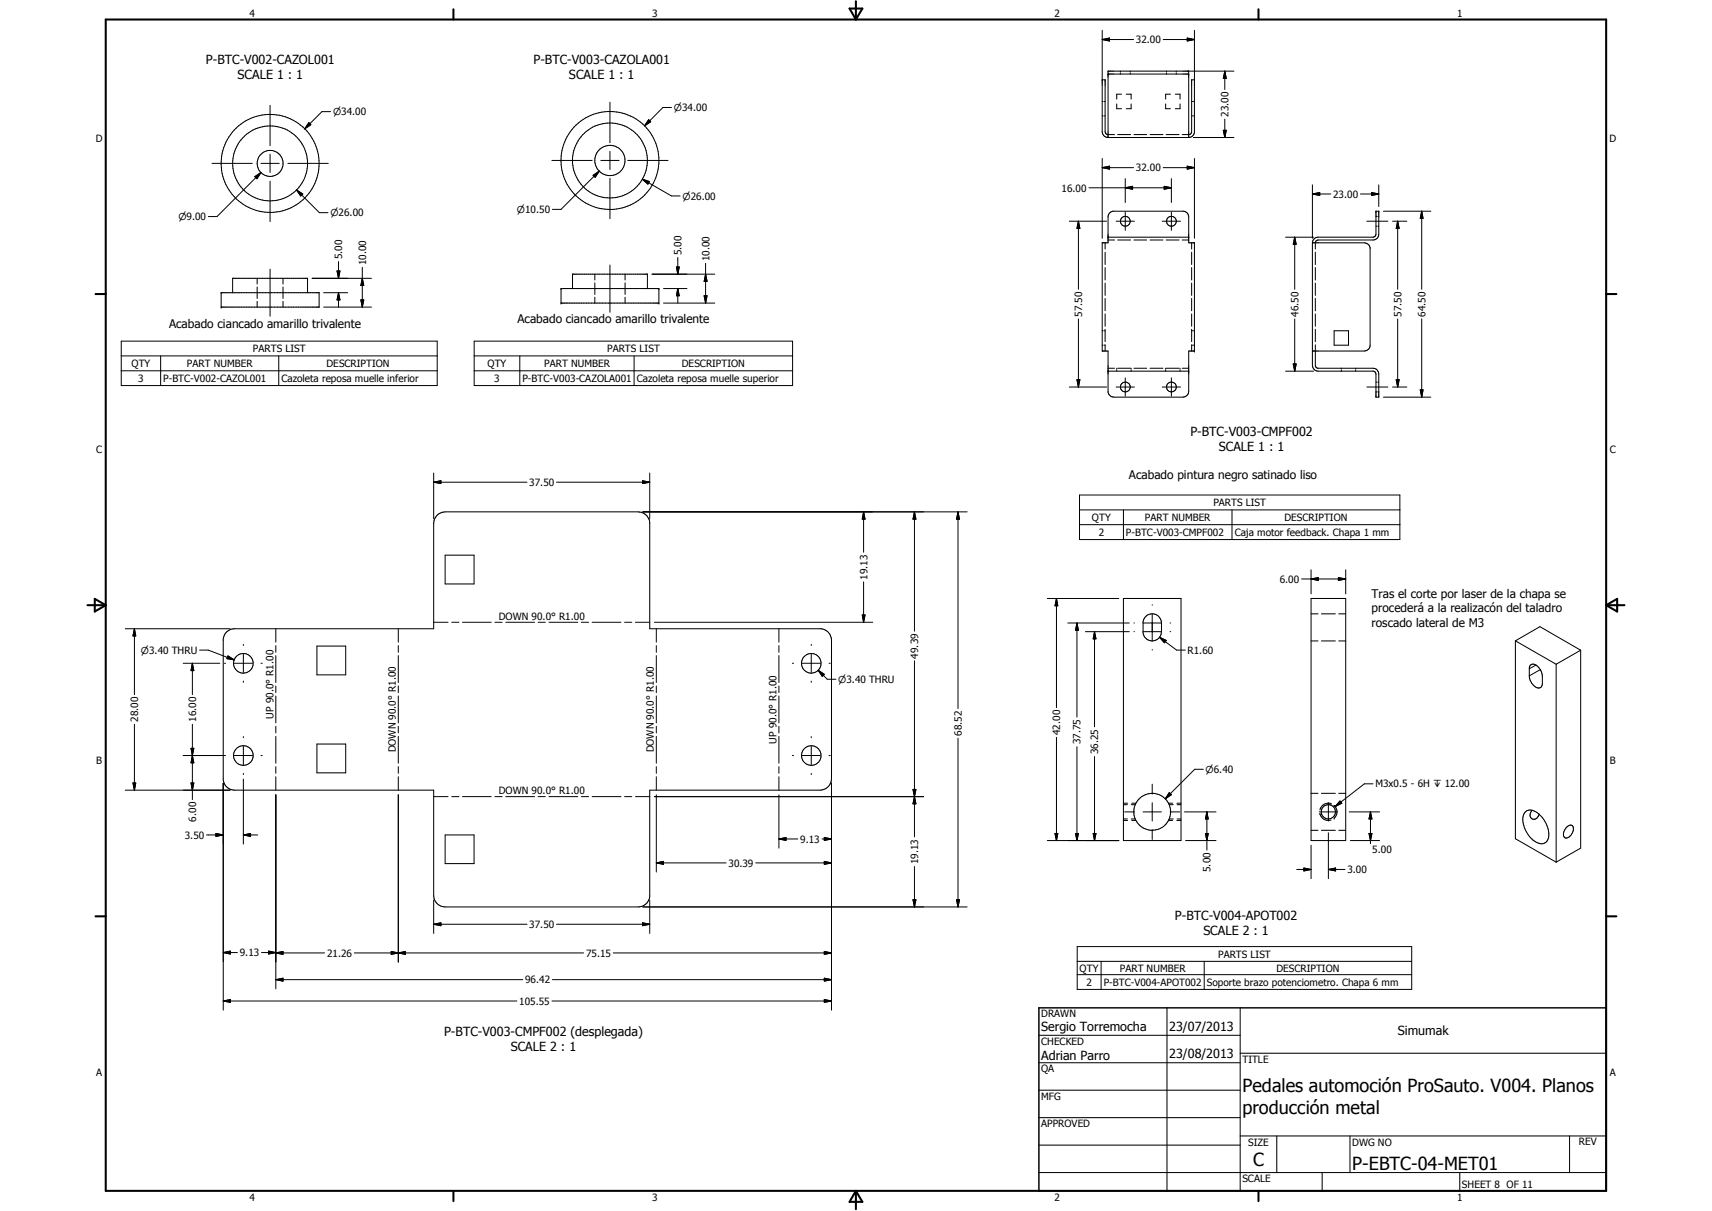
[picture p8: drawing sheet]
<svg xmlns="http://www.w3.org/2000/svg" width="594mm" height="420mm" viewBox="0 0 594 420" stroke-linecap="round" stroke-linejoin="round" font-family="sans-serif">
<g fill="none" stroke="#000" stroke-width=".35">
<path d="M382.5 13.7l2.5-.5v1zM382.5 10.5v35.2a2.09 2.09 0 0 0 2 2M382.5 13.7h10.9M403.6 13.7h10.9M412 13.2l2.5 .5-2.5 .5zM414.5 10.5v35.6a2.07 2.07 0 0 1-2 1.6M93.7 36.5v14M114.7 38.7h-3l-6 6M211.7 35.5v14M233 37.3h-3l-6.3 6.3M382.5 27.7h1v18.2l.2 .5 .6 .3h2.5M382.5 35.2h.3"/>
<path d="M383.2 35.2h.3M384.5 25.7h28M387.5 36.1v1.6h1.7M388.8 24.7v.3M388.8 25.4v.3M389.2 32.7h-1.7v1.7M390.8 32.7h1.7v1.7M392.2 24.7v.3M392.2 25.4v.3M392.5 36.1v1.6h-1.7M404.5 36.1v1.6h1.6M404.8 24.7v.3"/>
<path d="M404.8 25.4v.3M406.1 32.7h-1.6v1.7M407.8 32.7h1.7v1.7M408.2 24.7v.3M408.2 25.4v.3M409.5 36.1v1.6h-1.7M412.5 24.7v23M413.5 35.2h.3M414.1 35.2h.4M414.5 27.7h-1v18.2l-.6 .7-2.7 .1M425 24.7l.5 2.5h-1zM425 24.7v6.4"/>
<path d="M428.2 24.7h-43.7v23M73.6 56.7h13.9M90.5 59.9l-15.2 15.2h-3M90.5 56.7h6.4M93.7 53.5v6.4M99.9 56.7h14M107.2 42.5l.7 .8-2.2 1.4zM191.5 55.7h14M207.9 59.4l-13.2 13.2h-3M208.5 55.7h6.3M211.7 52.5v6.3M217.8 55.7h14"/>
<path d="M225.1 41.5l.7 .7-2.1 1.4zM382.5 58.2l2.5-.5v1zM382.5 55v27.7M382.5 40.2h.3M382.5 58.2h10.9M383.2 40.2h.3M384.5 47.7h28M387.9 46.7h4.4M393.5 46.7h4.4M399.1 46.7h4.5M403.6 58.2h10.9M404.7 46.7h4.4"/>
<path d="M412 57.7l2.5 .5-2.5 .5zM413.5 40.2h.3M414.1 47.7h14.1M414.1 40.2h.4M414.5 55v27.7M424.5 45.2h1l-.5 2.5zM425 41.3v6.4M88.4 61.3l2.1-1.4-1.4 2.1zM93.7 62.9v14M102.9 65.9l2.2 1.4-.8 .7zM102.9 65.9l7.9 7.9h3M205.8 60.8l2.1-1.4-1.4 2.1z"/>
<path d="M211.7 61.8v14.1M222.9 62.2l2.4 .8-.5 .9zM222.9 62.2l10.1 5.8h3M371 76.8h13M374.2 76.8l.5 2.4h-1zM374.2 76.8v23.6M377.9 65.2h28.6M385 74l1.2-.7h24.6a1.98 1.98 0 0 1 1.7 2v8.9h2v37.6h-2v14a2.07 2.07 0 0 1-2 2h-24a2.2 2.2 0 0 1-2-1.7v-14.3h-2v-37.6h2v-9.3zM387.3 76.8h6.4M390.5 65.2l2.5-.6v1.1zM390.5 62v8.3M390.5 73.6v6.3"/>
<path d="M403.3 76.8h6.4M404 64.6l2.5 .6-2.5 .5zM406.5 62v8.3M406.5 73.6v6.3M455.4 67.3l2.6-.5v1zM455.4 64.1v18.6M455.4 67.3h6.4M472.1 67.3h6.3M474.3 76.8h7.3M475.9 66.8l2.5 .5-2.5 .5zM477.5 78.5h.3M477.5 75.1h.3"/>
<path d="M478.1 78.5h.3M478.1 75.1h.3M478.4 64.1v7.6M480.1 73.3h16.4M483.2 76.8h5M485 76.8l.5 2.4h-1zM485 76.8v23.6M493.3 73.3l.5 2.5h-1zM493.3 73.3v27.1M89.2 96.6v2M89.2 99.6v3.9M93.7 93.4v16.3"/>
<path d="M98.2 96.6v2M98.2 99.6v3.9M108.3 96.6h20.6M117 94h1l-.5 2.6zM117.5 90.8v5.8M125.7 96.6l.5 2.5h-1zM125.7 92.8v13.8M206.4 95.1v2.1M206.4 98.1v4.1M211.7 91.9v16.4M216.9 95.1v2.1M216.9 98.1v4.1"/>
<path d="M226.3 95.1h21.7M234.7 92.6h1l-.5 2.5zM235.2 89.3v5.8M244.8 95.1l.6 2.5h-1.1zM244.8 91.4v13.8M383.5 84.2v2.2M383.5 87.5v4.3M383.5 92.8v4.4M383.5 98.2v4.3M384.5 82.3h28M384.5 83.3h2.3M387.9 83.3h4.4"/>
<path d="M393.5 83.3h4.4M399.1 83.3h4.5M404.7 83.3h4.4M410.2 83.3h2.3M413.5 84.2v2.2M413.5 87.5v4.3M413.5 92.8v4.4M413.5 98.2v4.3M446.1 82.3h9.7M449.3 82.3l.5 2.5h-1zM449.3 82.3v18.1M455.4 84.2h18a2.2 2.2 0 0 1 2 1.7v34.2a2.2 2.2 0 0 1-2 1.7h-18"/>
<path d="M455.4 84.2a2.09 2.09 0 0 1 1.7-1.9l19.8-.1 .6-.9v-8h.9v8a2 2 0 0 1-1.9 2h-19.1l-.6 .2-.3 .6-.1 2.3M455.4 84.2v42.6a2.09 2.09 0 0 0 2 2l19.5 .1 .6 .9v8h.9v-8a2 2 0 0 0-1.9-2h-19.3l-.6-.4-.2-.6v-7.2M456.4 87.5v4.3M456.4 92.8v4.4M456.4 98.2v4.3M42.1 118.4h109.6v15.4h-109.6zM76.7 101.6h34v5h-34zM80.7 101.6v-5h26v5M89.2 104.6v2M98.2 104.6v2M112.3 101.6h8.3M112.3 106.6h16.6"/>
<path d="M117.5 101.6l.5 2.5h-1zM117.5 101.6v5M125.2 104.1h1l-.5 2.5zM164.5 118.4h110.5v15.4h-110.5zM194.7 100.1h33.9v5.1h-33.9zM198.7 100.1v-5h26v5M206.4 103.1v2.1M216.9 103.1v2.1M230.2 100.1h8.2M230.2 105.2h17.8M235.2 100.1l.5 2.5h-1zM235.2 100.1v5.1"/>
<path d="M244.3 102.6h1.1l-.6 2.6zM374.2 110.7v23.6M382.5 114.8h.3M382.5 119.8h.3M383.2 114.8h.3M383.2 119.8h.3M383.5 103.5v4.3M383.5 108.9v4.3M383.5 114.3v4.2M383.5 119.6v2.2M413.5 114.8h.3M413.5 119.8h.3"/>
<path d="M413.5 103.5v4.3M413.5 108.9v4.3M413.5 114.3v4.2M413.5 119.6v2.2M414.1 114.8h.4M414.1 119.8h.4M449.3 110.7v18.1M456.4 103.5v4.3M456.4 108.9v4.3M456.4 114.3v4.2M462.9 114.8h5v5h-5zM485 110.7v23.6"/>
<path d="M493.3 110.7v27.1M42.1 123.5h109.6M42.1 128.7h109.6M55.7 123.5v10.3M96.7 123.5v10.3M164.5 123.5h110.5M164.5 128.7h110.5M180.4 123.5v10.3M220 123.5v10.3M371 134.3h13M373.7 131.7h1l-.5 2.6zM384.5 128.8h28"/>
<path d="M384.5 127.8h2.3M387.3 134.3h6.4M387.5 127.8v.3M387.5 128.4v.4M387.9 127.8h4.4M390.5 131.1v6.4M392.5 127.8v.3M392.5 128.4v.4M393.5 127.8h4.4M399.1 127.8h4.5M403.3 134.3h6.4M404.5 127.8v.3"/>
<path d="M404.5 128.4v.4M404.7 127.8h4.4M406.5 131.1v6.4M409.5 127.8v.3M409.5 128.4v.4M410.2 127.8h2.3M446.1 128.8h9.7M448.8 126.3h1l-.5 2.5zM465.4 127.8v.3M465.4 128.4v.4M470.4 127.8v.3M470.4 128.4v.4"/>
<path d="M474.3 134.3h7.3M477.5 132.6h.3M477.5 136h.3M478.1 132.6h.3M478.1 136h.3M480.1 137.8h16.4M483.2 134.3h5M484.5 131.7h1l-.5 2.6zM492.8 135.3h1l-.5 2.5zM150.5 167.3l2.5-.5v1zM150.5 164.1v15.9M150.5 167.3h32.4"/>
<path d="M193.1 167.3h32.4M223 166.8l2.5 .5-2.5 .5zM223.1 177.6h112.5M225.5 164.1v15.9M299.7 177.6l.5 2.5h-1zM299.7 177.6v14M317.3 177.6l.5 2.5h-1zM317.3 177.6v41.4M332.4 177.6l.5 2.5h-1zM332.4 177.6v68.2M374.6 171.7h111.2v15.5h-111.2zM374.6 176.9h111.2"/>
<path d="M389.8 176.9v10.3M427.5 176.9v10.3M154.5 192.6h10v10h-10zM374.6 182h111.2M454.9 197.7v8.3M467 197.7v8.3M43.5 218.1h36.3M46.6 218.1l.5 2.5h-1zM46.6 218.1v22.9M78.8 219.1l1.2-.7 1.4-.3h69.1v-36.5a4.1 4.1 0 0 1 4-4h67a4.1 4.1 0 0 1 4 3.5v37h59a4 4 0 0 1 4 4v48a4 4 0 0 1-4 4.1h-59v36.9a4.1 4.1 0 0 1-4 3.6h-67a4 4 0 0 1-4-4.1v-36.4h-69.1a4 4 0 0 1-3.9-3.6v-48.9l.4-1.4zM95.7 218.1v4.7M138.2 218.1v4.7"/>
<path d="M150.5 215.9h5M156.8 215.9h2.5M160.5 215.9h10M171.7 215.9h2.5M175.5 215.9h10M186.7 215.9h2.5M190.5 215.9h10M201.7 215.9h2.6M205.5 215.9h10M216.7 215.9h2.5M220.5 215.9h5M227.1 215.9h75.7"/>
<path d="M227.7 218.1v4.7M270.3 218.1v4.7M299.2 213.4h1l-.5 2.5zM299.7 201.9v14M363.4 207.6h24.8M366.6 207.6l.5 2.6h-1zM366.6 207.6v37.9M370.5 216.2h21.4M373.7 216.2l.5 2.5h-1zM373.7 216.2v32.6M376.6 219.2h15.3M379.8 219.2l.5 2.5h-1z"/>
<path d="M379.8 219.2v33M389.8 207.6h20v84h-20zM393.5 219.2h.2M393.5 216.2h.2M396.7 219.2h6.3M396.7 216.2h6.3M399.8 209.8v.2M399.8 213v9.3M403 216.2v3M403 216.2a3.2 3.2 0 0 0-3-3.2 3.2 3.2 0 0 0-3.3 2.7v3.9a3.2 3.2 0 0 0 3.4 2.8 3.2 3.2 0 0 0 2.9-3.2M406 219.2h.2M406 216.2h.2"/>
<path d="M451.6 200.9h15.4M454.9 200.9l2.5-.5v1zM454.9 213h2.5M454.9 207.6h12.1v84h-12.1zM458.5 213h4.9M464.4 200.4l2.6 .5-2.6 .5zM464.6 213h2.4M63.6 230.1h12.7M66.8 230.1l.5 2.6h-1zM66.8 230.1v10.9M69.3 225.6h3l9 3.3M77.9 230.1h.4"/>
<path d="M79.1 227.6l2.2 1.3-2.6-.4zM81.3 230.1h6.3M84.4 223.6v.3M84.4 226.9v6.4M84.4 236.3v.4M90.6 230.1h.4M95.7 224v2.3M95.7 227.5v9.3M95.7 238v2.3M110 224.2h10v9.9h-10zM138.2 224v2.3M138.2 227.5v9.3"/>
<path d="M138.2 238v2.3M227.7 224v2.3M227.7 227.5v9.3M227.7 238v2.3M270.3 224v2.3M270.3 227.5v9.3M270.3 238v2.3M274.9 230.1h.5M278.3 230.1h6.4M281.5 223.6v.3M281.5 226.9v6.4M281.5 236.3v.4"/>
<path d="M283.9 232.5l2.1 1.5-.7 .7zM283.9 232.5l3.2 3.2h3M287.7 230.1h.4M317.3 229.3v61.1M399.8 225.3v.3M402.4 221.1l2.3 1.1-.6 .8zM402.4 221.1l5.9 4.5h3M454.9 222.4h2.5M458.5 222.4h4.9M464.6 222.4h2.4M525.9 222.3v68.7l14.1 8.1M525.9 222.3l8.5-4.9 14.1 8.2"/>
<path d="M525.9 222.3l14.1 8.2M531 230.9a1.88 1.88 0 0 1 3 .7l.9 1.5a7.3 7.3 0 0 1 .3 4 1.49 1.49 0 0 1-1 1.6 1.49 1.49 0 0 1-1.7-.6l-.9-.9a7 7 0 0 1-.9-5.5zM533 230.8l-2.3 1.2M534.5 232.3l-3.8 2.2M540 230.5v68.6M548.5 225.6v68.7l-8.5 4.8M548.5 225.6l-8.5 4.9M46.6 251.3v22.9M66.3 259.6h1l-.5 2.5zM66.8 251.3v26.1M84.4 255.6v.3M84.4 259v6.3"/>
<path d="M95.7 241.5v9.3M95.7 252v2.3M95.7 255.5v9.3M110 258.1h10v10h-10zM138.2 241.5v9.3M138.2 252v2.3M138.2 255.5v9.3M227.7 241.5v9.3M227.7 252v2.3M227.7 255.5v9.3M270.3 241.5v9.3M270.3 252v2.3"/>
<path d="M270.3 255.5v9.3M281.5 255.6v.3M281.5 259v6.3M332.4 256.1v58.6M366.6 255.8v35.8M373.7 259.1v32.5M43.5 274.2h36.3M46.1 271.7h1l-.5 2.5zM63.6 262.1h14.7M66.3 271.7h1l-.5 2.5zM66.8 262.1l.5 2.6h-1zM77.5 271.7v78.8"/>
<path d="M81.3 262.1h6.3M84.4 268.3v.4M84.4 270.3v22.6M90.6 262.1h.4M95.7 266v2.3M95.7 269.5v4.7M95.7 275.8v67.3M138.2 266v2.3M138.2 269.5v4.7M138.2 275.8v58M150.5 276.4h5M156.8 276.4h2.5"/>
<path d="M160.5 276.4h10M171.7 276.4h2.5M175.5 276.4h10M186.7 276.4h2.5M190.5 276.4h10M201.7 276.4h2.6M205.5 276.4h10M216.7 276.4h2.5M220.5 276.4h5M227.1 276.4h93.4M227.7 266v2.3M227.7 269.5v4.7"/>
<path d="M227.7 275.8v26.8M270.3 266v2.3M270.3 269.5v4.7M270.3 275.8v18.5M274.9 262.1h.5M278.3 262.1h6.4M281.5 268.3v.4M287.7 262.1h.4M288.5 271.7v78.8M316.8 273.9h1l-.5 2.5zM316.8 273.9l1 5h-1l1-5zM317.3 276.4l.5 2.5h-1z"/>
<path d="M379.8 262.5v29.1M389.8 279.2h1.4M389.8 278.7h1.5M392.6 279.2h1.3M392.7 278.7h1.5M394.2 278.7l-.3 .6a6.5 6.5 0 0 0 0 4.8M394.2 278.7a6.4 6.4 0 0 1 9.7-2 6.4 6.4 0 0 1 0 9.9 6.4 6.4 0 0 1-9.7-2M399.8 272.1v3.4M399.8 278.5v6.4M405.5 278.7h1.4M405.7 279.2h1.4M405.8 275l.7 .7-2.1 1.5z"/>
<path d="M408.4 278.7h1.4M408.5 279.2h1.3M417.6 266.9h-3l-10.2 10.3M454.9 275.3h2.5M458.5 275.3h4.9M461 278.5v6.4M461.9 278.8h.1M461.9 278.8a2.95 2.95 0 0 0-3.9 2.3M462.9 279.4h.1M462.9 279.4a2.96 2.96 0 0 1 0 4.5M464.6 275.3h2.4M465 277.9l.6 .8-2.3 1.1z"/>
<path d="M476.5 271.9h-3.1l-10.1 7.9M71.7 289.7h5.8M74.9 289.2l2.6 .5-2.6 .5zM84.4 289.7l2.5-.5v1zM84.4 289.7h5M154.5 289.7h10v9.9h-10zM227.7 299.4l2.5-.5v1zM227.7 299.4h24.3M262.2 299.4h26.3M270.3 291.1l2.4-.5v1zM270.3 291.1h6.6M285.2 291.1h3.3"/>
<path d="M286 290.6l2.5 .5-2.5 .5zM286 298.9l2.5 .5-2.5 .5zM363.4 291.6h24.8M366.1 289.2h1l-.5 2.4zM373.2 289.2h1l-.5 2.4zM379.3 289.2h1l-.5 2.4zM389.8 284.1h1.4M389.8 284.6h1.5M390.3 281.7h3.4M392.6 284.1h1.3M392.7 284.6h1.5M393.9 284.1l.3 .5"/>
<path d="M396.7 281.7h6.3M399.8 287.8v3.5M405.5 284.6h1.4M405.7 284.1h1.4M406 281.7h3.4M408.4 284.6h1.4M408.5 284.1h1.3M411 281.7h11M411.4 291.6h10.6M418.3 289.2h1l-.5 2.4zM418.8 281.7l.5 2.4h-1zM418.8 281.7v13.2"/>
<path d="M454.9 293.2v11.6M454.9 288.1h2.5M457.8 281.7h6.3M458 282.3h.1M458 282.3a2.95 2.95 0 0 0 3.9 2.2M458.5 288.1h4.9M461 288.9v15.9M462.9 283.9h.1M464.6 288.1h2.4M468.2 281.7h10.5M468.6 291.6h10.1M475.1 289.2h1l-.5 2.4z"/>
<path d="M475.6 281.7l.5 2.4h-1zM475.6 281.7v11M529.2 281.9a3.2 3.2 0 0 1 4.5 .3 8.8 8.8 0 0 1 3.3 9.3 2.65 2.65 0 0 1-4.2 .6 9.3 9.3 0 0 1-4.2-9.2zM531.7 281.1a1.68 1.68 0 0 0-.8 1.8 1.68 1.68 0 0 0 1.4 1.4 2.18 2.18 0 0 0 1.8-1.8M543.5 287.2a1.38 1.38 0 0 1 1.1-.9 1.38 1.38 0 0 1 1.3 .6 3.2 3.2 0 0 1-2.6 3.8h-.3a2.52 2.52 0 0 1 .5-3.5zM150.5 312.3v11.5M223.1 314.7h112.5M225.5 312.3v11.5M316.8 312.2h1l-.5 2.5zM317.3 300.7v14M331.9 312.2h1l-.5 2.5zM450 301.7h4.9"/>
<path d="M452.5 301.2l2.4 .5-2.4 .5zM461 301.7l2.5-.5v1zM461 301.7h5.7M77.5 330.5l2.4-.5v1zM77.5 330.5h4.9M90.8 330.5h4.9M93.2 330l2.5 .5-2.5 .5zM95.7 339.9l2.5-.5v1zM95.7 330.6l2.5-.5v1zM95.7 330.6h16.9M95.7 339.9h85.7M122.9 330.6h79.6"/>
<path d="M135.8 330.1l2.4 .5-2.4 .5zM138.2 330.6l2.5-.5v1zM150.5 320.7l2.5-.5v1zM150.5 320.7h32.4M191.7 339.9h96.8M193.1 320.7h32.4M212.8 330.6h75.7M223 320.2l2.5 .5-2.5 .5zM286 330.1l2.5 .5-2.5 .5zM286 339.4l2.5 .5-2.5 .5zM373.8 328.4h116.1v14.9h-116.1zM373.8 333.5h116.1"/>
<path d="M373.8 338.2h116.1M382.1 333.5v9.8M417.9 333.5v9.8M77.5 347.3l2.4-.5v1zM77.5 347.3h101.9M191.6 347.3h96.9M286 346.8l2.5 .5-2.5 .5zM360.5 359.2h69.9M405 349.7v63.5M430.4 349.7v63.5M360.5 368.7h69.9M360.5 378.2h69.9"/>
<path d="M430.4 365.4h127M360.5 387.8h69.9M360.5 397.3h69.9M430.4 394.1h127M443.1 394.1v12.7M468.5 394.1v12.7M544.7 394.1v12.7M360.5 406.8h196.9M458.8 406.8v6.4M506.6 406.8v6.4"/>
<circle cx="93.7" cy="56.7" r="17"/>
<circle cx="93.7" cy="56.7" r="13"/>
<circle cx="93.7" cy="56.7" r="4.5"/>
<circle cx="211.6" cy="55.7" r="5.3"/>
<circle cx="211.6" cy="55.7" r="13"/>
<circle cx="211.7" cy="55.7" r="17"/>
<circle cx="390.5" cy="76.8" r="1.71"/>
<circle cx="406.5" cy="76.8" r="1.7"/>
<circle cx="390.5" cy="134.3" r="1.7"/>
<circle cx="406.5" cy="134.3" r="1.71"/>
<circle cx="84.4" cy="230.1" r="3.4"/>
<circle cx="281.5" cy="230.2" r="3.4"/>
<circle cx="84.4" cy="262.1" r="3.4"/>
<circle cx="281.5" cy="262.1" r="3.4"/>
<circle cx="460.9" cy="281.6" r="2.47"/>
</g>
<g fill="#000">
<circle cx="384.5" cy="24.7" r=".18"/>
<circle cx="384.5" cy="25.7" r=".18"/>
<circle cx="477.5" cy="73.3" r=".18"/>
<circle cx="478.4" cy="73.3" r=".18"/>
<circle cx="106.7" cy="96.6" r=".18"/>
<circle cx="198.7" cy="95.1" r=".18"/>
<circle cx="384.5" cy="82.3" r=".18"/>
<circle cx="412.5" cy="82.3" r=".18"/>
<circle cx="414.5" cy="84.2" r=".18"/>
<circle cx="76.7" cy="101.6" r=".18"/>
<circle cx="76.7" cy="106.6" r=".18"/>
<circle cx="194.7" cy="100.1" r=".18"/>
<circle cx="194.7" cy="105.2" r=".18"/>
<circle cx="228.6" cy="105.2" r=".18"/>
<circle cx="228.6" cy="100.1" r=".18"/>
<circle cx="384.5" cy="128.8" r=".18"/>
<circle cx="412.5" cy="128.8" r=".18"/>
<circle cx="414.5" cy="121.8" r=".18"/>
</g>
<g fill="none" stroke="#000" stroke-width=".71">
<path d="M36.7 6.8h520.7v406.4h-520.7zM157.3 3.2v3.6M294.8 3h4.4l-2.2 3.8zM297 .4v6.4M436.7 3.2v3.6M33.1 102h3.6M557.4 102h3.5M30.3 210h6.4M32.9 207.8l3.8 2.2-3.8 2.2zM557.4 210h6.3M557.4 210l3.8-2.2v4.4zM33.1 317.9h3.6"/>
<path d="M557.4 317.9h3.5M157.3 413.2v3.5M297 413.2v6.3M297 413.2l2.2 3.8h-4.4zM436.7 413.2v3.5"/>
</g>
<path d="M360.5 349.7h196.9v63.5h-196.9z" fill="none" stroke="#000" stroke-width=".51"/>
<g fill="#000">
<path d="M382.5 13.7l2.5-.5v1zM412 13.2l2.5 .5-2.5 .5zM425 24.7l.5 2.5h-1zM107.2 42.5l.7 .8-2.2 1.4zM225.1 41.5l.7 .7-2.1 1.4zM382.5 58.2l2.5-.5v1zM412 57.7l2.5 .5-2.5 .5zM424.5 45.2h1l-.5 2.5zM88.4 61.3l2.1-1.4-1.4 2.1zM102.9 65.9l2.2 1.4-.8 .7zM205.8 60.8l2.1-1.4-1.4 2.1zM222.9 62.2l2.4 .8-.5 .9z"/>
<path d="M374.2 76.8l.5 2.4h-1zM390.5 65.2l2.5-.6v1.1zM404 64.6l2.5 .6-2.5 .5zM455.4 67.3l2.6-.5v1zM475.9 66.8l2.5 .5-2.5 .5zM485 76.8l.5 2.4h-1zM493.3 73.3l.5 2.5h-1zM117 94h1l-.5 2.6zM125.7 96.6l.5 2.5h-1zM234.7 92.6h1l-.5 2.5zM244.8 95.1l.6 2.5h-1.1zM449.3 82.3l.5 2.5h-1z"/>
<path d="M117.5 101.6l.5 2.5h-1zM125.2 104.1h1l-.5 2.5zM235.2 100.1l.5 2.5h-1zM244.3 102.6h1.1l-.6 2.6zM373.7 131.7h1l-.5 2.6zM448.8 126.3h1l-.5 2.5zM484.5 131.7h1l-.5 2.6zM492.8 135.3h1l-.5 2.5zM150.5 167.3l2.5-.5v1zM223 166.8l2.5 .5-2.5 .5zM299.7 177.6l.5 2.5h-1zM317.3 177.6l.5 2.5h-1z"/>
<path d="M332.4 177.6l.5 2.5h-1zM299.2 213.4h1l-.5 2.5zM366.6 207.6l.5 2.6h-1zM373.7 216.2l.5 2.5h-1zM454.9 200.9l2.5-.5v1zM464.4 200.4l2.6 .5-2.6 .5zM46.6 218.1l.5 2.5h-1zM66.8 230.1l.5 2.6h-1zM79.1 227.6l2.2 1.3-2.6-.4zM283.9 232.5l2.1 1.5-.7 .7zM379.8 219.2l.5 2.5h-1zM402.4 221.1l2.3 1.1-.6 .8z"/>
<path d="M66.3 259.6h1l-.5 2.5zM46.1 271.7h1l-.5 2.5zM66.3 271.7h1l-.5 2.5zM66.8 262.1l.5 2.6h-1zM316.8 273.9h1l-.5 2.5zM317.3 276.4l.5 2.5h-1zM405.8 275l.7 .7-2.1 1.5zM465 277.9l.6 .8-2.3 1.1zM74.9 289.2l2.6 .5-2.6 .5zM84.4 289.7l2.5-.5v1zM227.7 299.4l2.5-.5v1zM270.3 291.1l2.4-.5v1z"/>
<path d="M286 290.6l2.5 .5-2.5 .5zM286 298.9l2.5 .5-2.5 .5zM366.1 289.2h1l-.5 2.4zM373.2 289.2h1l-.5 2.4zM379.3 289.2h1l-.5 2.4zM418.3 289.2h1l-.5 2.4zM418.8 281.7l.5 2.4h-1zM475.1 289.2h1l-.5 2.4zM475.6 281.7l.5 2.4h-1zM316.8 312.2h1l-.5 2.5zM331.9 312.2h1l-.5 2.5zM452.5 301.2l2.4 .5-2.4 .5z"/>
<path d="M461 301.7l2.5-.5v1zM77.5 330.5l2.4-.5v1zM93.2 330l2.5 .5-2.5 .5zM95.7 339.9l2.5-.5v1zM95.7 330.6l2.5-.5v1zM135.8 330.1l2.4 .5-2.4 .5zM138.2 330.6l2.5-.5v1zM150.5 320.7l2.5-.5v1zM223 320.2l2.5 .5-2.5 .5zM286 330.1l2.5 .5-2.5 .5zM77.5 347.3l2.4-.5v1zM286 346.8l2.5 .5-2.5 .5z"/>
<path d="M286 339.4l2.5 .5-2.5 .5z"/>
</g>
<g font-size="6.3">
<text x="431.1" y="379">Pedales automoción ProSauto. V004. Planos</text>
<text x="431.1" y="386.5">producción metal</text>
<text x="434.8" y="404.7">C</text>
<text x="469.2" y="406">P-EBTC-04-MET01</text>
</g>
<g font-size="4.4">
<text x="71.4" y="22.1">P-BTC-V002-CAZOL001</text>
<text x="185.1" y="22.2">P-BTC-V003-CAZOLA001</text>
<text x="82.5" y="27.3">SCALE 1 : 1</text>
<text x="197.4" y="27.4">SCALE 1 : 1</text>
<text x="413.1" y="151.2">P-BTC-V003-CMPF002</text>
<text x="422.9" y="156.4">SCALE 1 : 1</text>
<text x="407.7" y="319.2">P-BTC-V004-APOT002</text>
<text x="417.6" y="324.4">SCALE 2 : 1</text>
<text x="154.1" y="359.4">P-BTC-V003-CMPF002 (desplegada)</text>
<text x="361.3" y="357.5">Sergio Torremocha</text>
<text x="405.7" y="357.7">23/07/2013</text>
<text x="485" y="359.2">Simumak</text>
<text x="177.2" y="364.6">SCALE 2 : 1</text>
<text x="361.3" y="367.9">Adrian Parro</text>
<text x="405.7" y="367.2">23/08/2013</text>
</g>
<g font-size="4.1">
<text x="58.7" y="113.9">Acabado ciancado amarillo trivalente</text>
<text x="179.5" y="111.9">Acabado ciancado amarillo trivalente</text>
<text x="391.7" y="166.3">Acabado pintura negro satinado liso</text>
<text x="475.9" y="207.5">Tras el corte por laser de la chapa se</text>
<text x="475.9" y="212.4">procederá a la realizacón del taladro</text>
<text x="475.9" y="217.4">roscado lateral de M3</text>
</g>
<g font-size="3.5">
<text x="86.6" y="5.8">4</text>
<text x="226.3" y="5.8">3</text>
<text x="365.9" y="5.8">2</text>
<text x="505.6" y="5.8">1</text>
<text x="394.2" y="15">32.00</text>
<text x="426.3" y="40.6" transform="rotate(-90 426.3 40.6)">23.00</text>
<text x="33.3" y="49.4">D</text>
<text x="558.5" y="49.4">D</text>
<text x="394.2" y="59.5">32.00</text>
<text x="368.4" y="66.5">16.00</text>
<text x="462.6" y="68.6">23.00</text>
<text x="236.5" y="88.6" transform="rotate(-90 236.5 88.6)">5.00</text>
<text x="118.8" y="90" transform="rotate(-90 118.8 90)">5.00</text>
<text x="127" y="92" transform="rotate(-90 127 92)">10.00</text>
<text x="246.2" y="90.6" transform="rotate(-90 246.2 90.6)">10.00</text>
<text x="375.5" y="109.9" transform="rotate(-90 375.5 109.9)">57.50</text>
<text x="450.5" y="109.9" transform="rotate(-90 450.5 109.9)">46.50</text>
<text x="486.3" y="109.9" transform="rotate(-90 486.3 109.9)">57.50</text>
<text x="494.6" y="109.9" transform="rotate(-90 494.6 109.9)">64.50</text>
<text x="87.8" y="122.3">PARTS LIST</text>
<text x="210.7" y="122.3">PARTS LIST</text>
<text x="45.7" y="127.4">QTY</text>
<text x="64.8" y="127.3">PART NUMBER</text>
<text x="113.3" y="127.4">DESCRIPTION</text>
<text x="169.2" y="127.4">QTY</text>
<text x="188.8" y="127.3">PART NUMBER</text>
<text x="236.6" y="127.4">DESCRIPTION</text>
<text x="48" y="132.5">3</text>
<text x="56.7" y="132.5">P-BTC-V002-CAZOL001</text>
<text x="97.7" y="132.5">Cazoleta reposa muelle inferior</text>
<text x="171.5" y="132.5">3</text>
<text x="181.3" y="132.5">P-BTC-V003-CAZOLA001</text>
<text x="221" y="132.5">Cazoleta reposa muelle superior</text>
<text x="33.4" y="157.3">C</text>
<text x="558.6" y="157.3">C</text>
<text x="183.7" y="168.6">37.50</text>
<text x="421.1" y="175.7">PARTS LIST</text>
<text x="378.9" y="180.8">QTY</text>
<text x="381.2" y="185.9">2</text>
<text x="390.7" y="185.9">P-BTC-V003-CMPF002</text>
<text x="397.2" y="180.8">PART NUMBER</text>
<text x="428.4" y="186">Caja motor feedback. Chapa 1 mm</text>
<text x="445.7" y="180.8">DESCRIPTION</text>
<text x="301" y="201.1" transform="rotate(-90 301 201.1)">19.13</text>
<text x="444.1" y="202.2">6.00</text>
<text x="173.1" y="215.1">DOWN 90.0° R1.00</text>
<text x="412.1" y="226.9">R1.60</text>
<text x="318.6" y="228.5" transform="rotate(-90 318.6 228.5)">49.39</text>
<text x="47.9" y="250.5" transform="rotate(-90 47.9 250.5)">28.00</text>
<text x="68.1" y="250.5" transform="rotate(-90 68.1 250.5)">16.00</text>
<text x="94.9" y="249.3" transform="rotate(-90 94.9 249.3)">UP 90.0° R1.00</text>
<text x="333.7" y="255.3" transform="rotate(-90 333.7 255.3)">68.52</text>
<text x="367.9" y="255" transform="rotate(-90 367.9 255)">42.00</text>
<text x="137.4" y="261.1" transform="rotate(-90 137.4 261.1)">DOWN 90.0° R1.00</text>
<text x="226.9" y="261.1" transform="rotate(-90 226.9 261.1)">DOWN 90.0° R1.00</text>
<text x="269.4" y="258" transform="rotate(-90 269.4 258)">UP 90.0° R1.00</text>
<text x="375" y="258.3" transform="rotate(-90 375 258.3)">37.75</text>
<text x="381.1" y="261.7" transform="rotate(-90 381.1 261.7)">36.25</text>
<text x="33.4" y="265.2">B</text>
<text x="558.6" y="265.2">B</text>
<text x="173.1" y="275.5">DOWN 90.0° R1.00</text>
<text x="477.3" y="273.2">M3x0.5 - 6H x 12.00</text>
<text x="68.1" y="285" transform="rotate(-90 68.1 285)">6.00</text>
<text x="64.1" y="291">3.50</text>
<text x="277.7" y="292.4">9.13</text>
<text x="318.6" y="299.9" transform="rotate(-90 318.6 299.9)">19.13</text>
<text x="476.2" y="296.1">5.00</text>
<text x="252.8" y="300.7">30.39</text>
<text x="420.1" y="302.6" transform="rotate(-90 420.1 302.6)">5.00</text>
<text x="467.6" y="302.9">3.00</text>
<text x="183.7" y="321.9">37.50</text>
<text x="83.2" y="331.8">9.13</text>
<text x="113.5" y="331.9">21.26</text>
<text x="203.4" y="331.9">75.15</text>
<text x="422.7" y="332.3">PARTS LIST</text>
<text x="182.2" y="341.2">96.42</text>
<text x="374.6" y="337.1">QTY</text>
<text x="388.6" y="337.1">PART NUMBER</text>
<text x="442.9" y="337.1">DESCRIPTION</text>
<text x="377" y="342.1">2</text>
<text x="383" y="342.1">P-BTC-V004-APOT002</text>
<text x="418.8" y="342.1">Soporte brazo potenciometro. Chapa 6 mm</text>
<text x="180.2" y="348.6">105.55</text>
<text x="361.3" y="353">DRAWN</text>
<text x="361.3" y="362.5">CHECKED</text>
<text x="431.1" y="368.7">TITLE</text>
<text x="33.4" y="373.2">A</text>
<text x="361.3" y="372.1">QA</text>
<text x="558.6" y="373.2">A</text>
<text x="361.3" y="381.6">MFG</text>
<text x="361.3" y="391.1">APPROVED</text>
<text x="433.1" y="397.5">SIZE</text>
<text x="469.2" y="397.5">DWG NO</text>
<text x="547.9" y="397.4">REV</text>
<text x="431.1" y="410.2">SCALE</text>
<text x="507.3" y="412.3">SHEET 8 OF 11</text>
<text x="86.6" y="416.7">4</text>
<text x="226.3" y="416.7">3</text>
<text x="365.9" y="416.7">2</text>
<text x="505.6" y="416.7">1</text>
</g>
<g font-size="3.3">
<text x="115.6" y="40">n34.00</text>
<text x="233.8" y="38.6">n34.00</text>
<text x="236.8" y="69.3">n26.00</text>
<text x="61.9" y="76.4">n9.00</text>
<text x="114.6" y="75.1">n26.00</text>
<text x="179.4" y="73.9">n10.50</text>
<text x="48.9" y="226.8">n3.40 THRU</text>
<text x="290.9" y="236.9">n3.40 THRU</text>
<text x="418.4" y="268.1">n6.40</text>
</g>
</svg>
